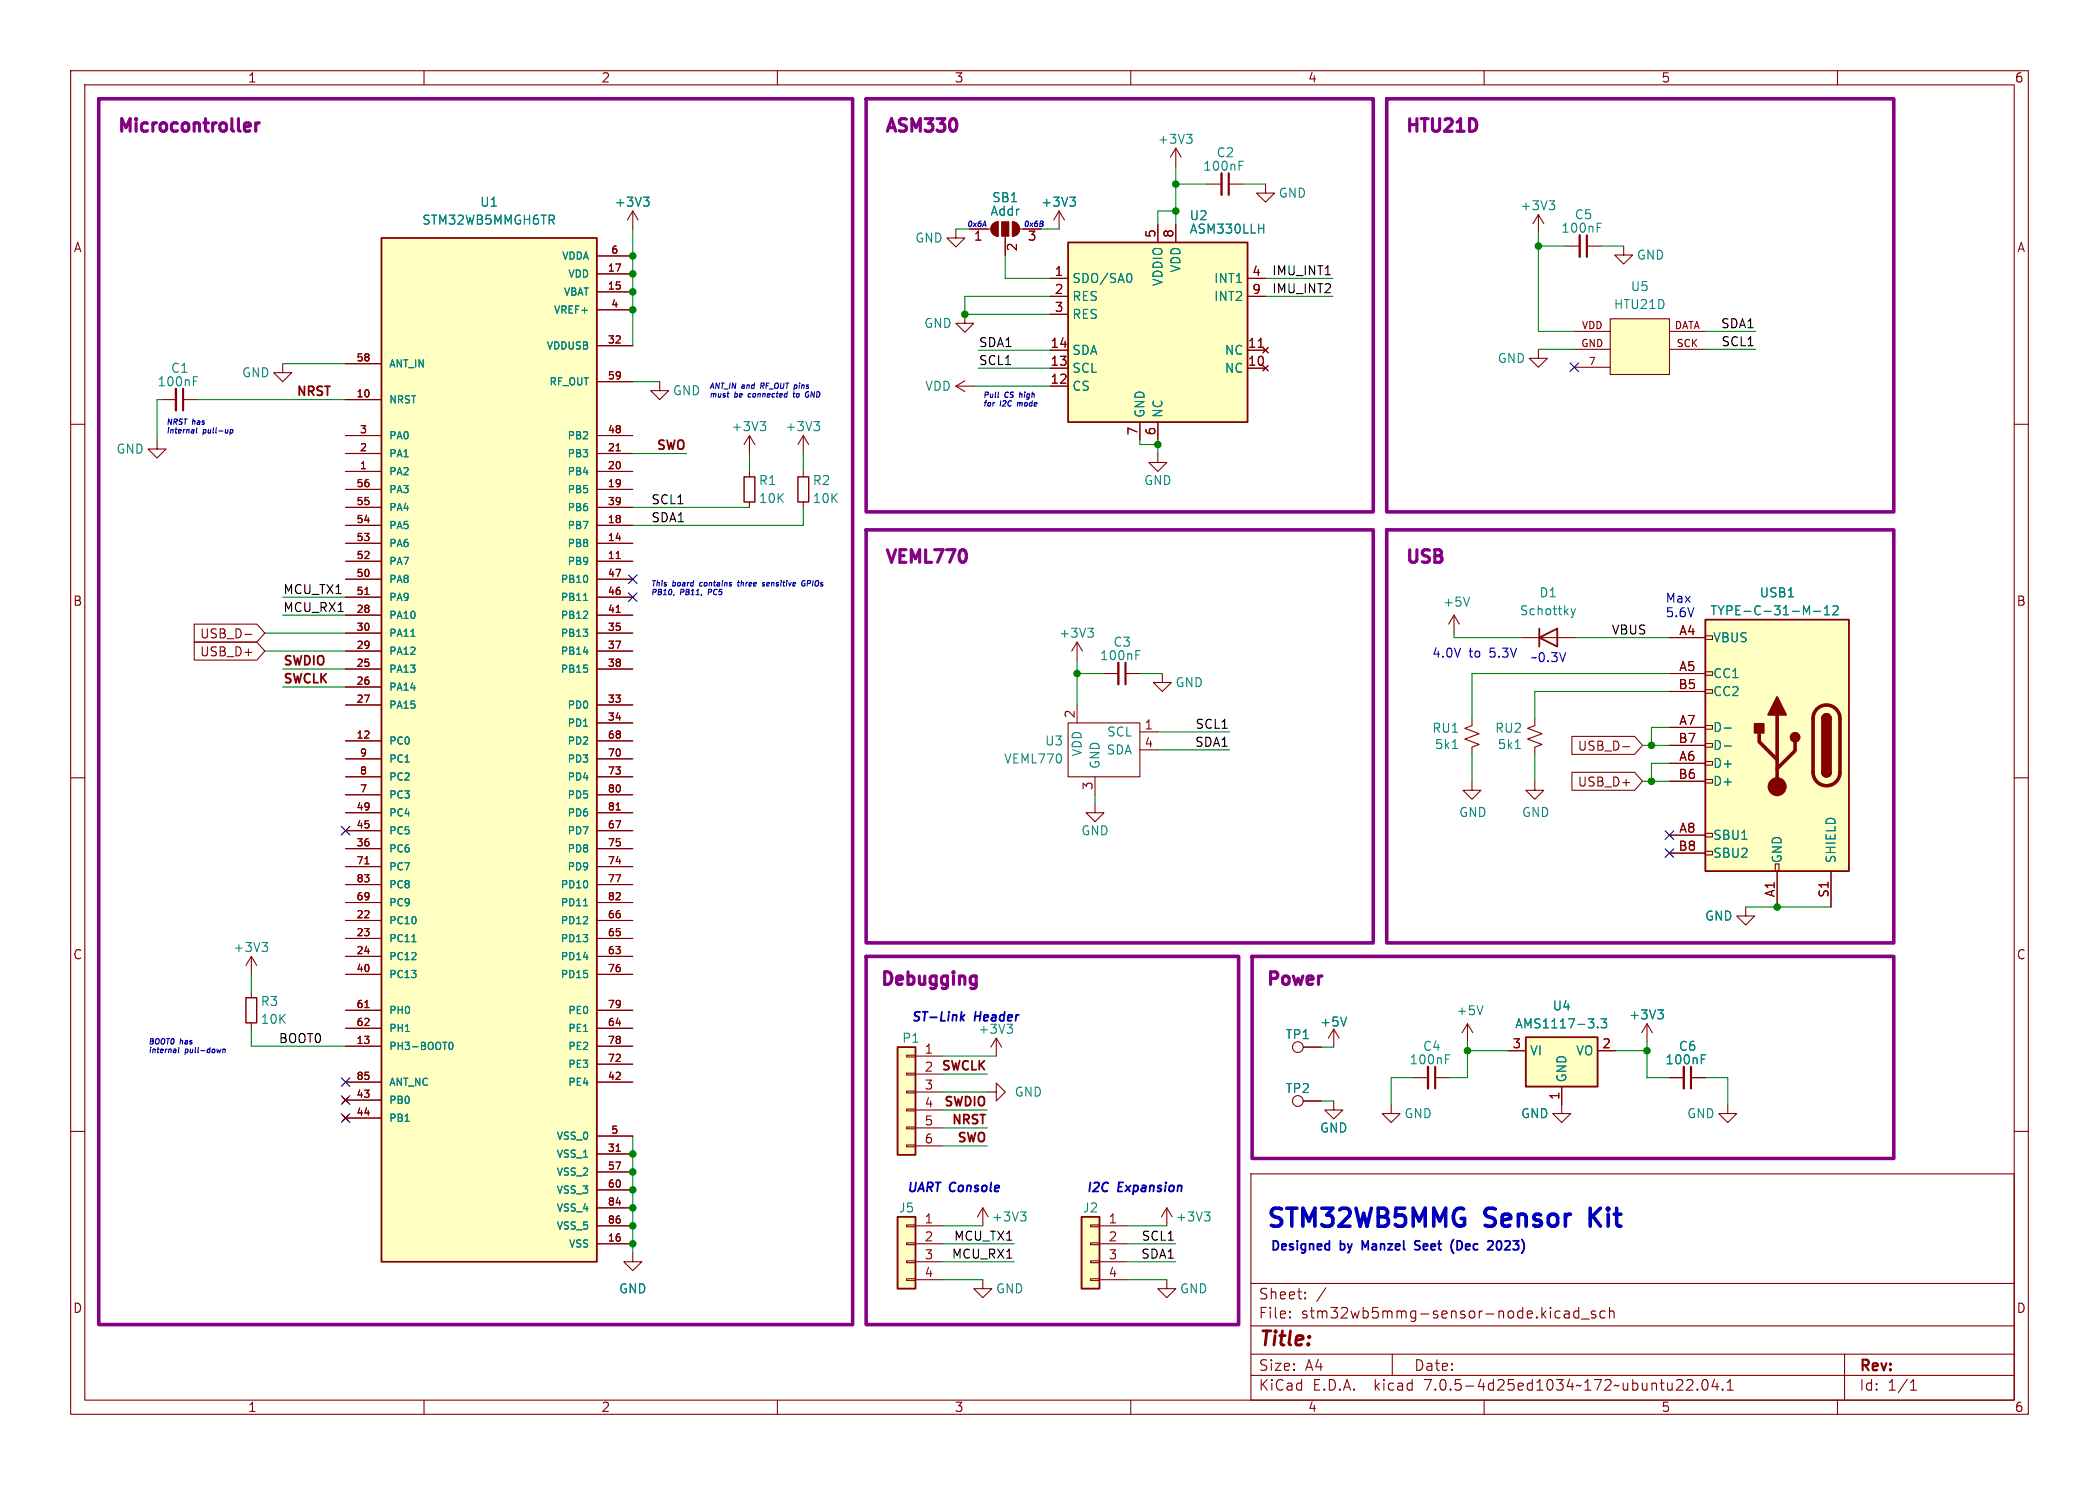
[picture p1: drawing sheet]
<svg xmlns="http://www.w3.org/2000/svg" width="297mm" height="210mm" viewBox="0 0 297 210" stroke-linecap="round" stroke-linejoin="round" font-family="sans-serif">
<g fill="none" stroke="#840000" stroke-width=".15">
<path d="M10 10h277v190h-277zM12 12h273v186h-273zM60 10v2M110 10v2M160 10v2M210 10v2M260 10v2M84.5 38.7h5M84.5 36.2h5M89.5 29.8l-.7 1.3M89.5 29.8v2.6M89.5 29.8l.8 1.3"/>
<path d="M135.3 32.4v1.3h-1.3l1.3 1.2 1.2-1.2h-1.2M137.2 32.4h3M140.5 31.6l.7-.2v2a1.02 1.02 0 0 1-.9-.6 1.02 1.02 0 0 1 .2-1.2zM142.2 33.4v2.8M143.3 31.4a1.02 1.02 0 0 1 1 1 1.02 1.02 0 0 1-1 1zM144.3 32.4h3M148.6 39.4h2.5M149.9 29.8l-.8 1.3M149.9 29.8v2.6M149.9 29.8l.7 1.3M163.8 31.8v2.5M166.4 21l-.8 1.2"/>
<path d="M166.4 21v2.5M166.4 31.8v2.5M166.4 21l.7 1.2M170.8 26h2M173.9 26h2M176.5 39.4h2.6M179.1 26v1.3h1.2l-1.2 1.3-1.3-1.3h1.3M217.7 30.4l-.8 1.2M217.7 30.4v2.5M217.7 30.4l.7 1.2M221.5 34.8h2M224.5 34.8h2.1"/>
<path d="M229.7 34.8v1.3h1.3l-1.3 1.2-1.2-1.2h1.2M10 60h2M22.9 56.5h2M25.9 56.5h2M40 51.4v1.3h1.3l-1.3 1.3-1.3-1.3h1.3M48.9 56.5h5.1M48.9 51.4h5.1M84.5 41.3h5M84.5 48.9h5M84.5 43.8h5M84.5 54h5M93.3 54v1.2h1.3l-1.3 1.3-1.2-1.3h1.2"/>
<path d="M135.3 54.6l1.2 .8M135.3 54.6h2.5M136.5 44.5v1.2h-1.2l1.2 1.3 1.3-1.3h-1.3M136.5 53.8l-1.2 .8M148.6 54.6h2.5M148.6 52.1h2.5M148.6 49.5h2.5M148.6 41.9h2.5M148.6 44.5h2.5M161.3 59.7v2.5M163.8 59.7v2.5M176.5 52.1h2.6"/>
<path d="M176.5 49.5h2.6M176.5 41.9h2.6M178 49.1h.8M178.7 51.7l.8 .8M178.7 49.1l.8 .8M179.5 51.7l-.8 .8M179.5 49.1l-.8 .8M217.7 49.4v1.3h1.2l-1.2 1.2-1.3-1.2h1.3M222.8 51.9h5M222.8 46.9h5M222.8 49.4h5M227.8 45.1h8.4v7.9h-8.4z"/>
<path d="M236.2 46.9h5.1M236.2 49.4h5.1M285 60h2M22.2 62.2v1.3h1.3l-1.3 1.3-1.2-1.3h1.2M48.9 66.7h5.1M48.9 79.4h5.1M48.9 76.8h5.1M48.9 74.3h5.1M48.9 69.2h5.1M48.9 64.1h5.1M48.9 61.6h5.1M48.9 71.8h5.1"/>
<path d="M84.5 66.7h5M84.5 79.4h5M84.5 76.8h5M84.5 74.3h5M84.5 69.2h5M84.5 64.1h5M84.5 61.6h5M84.5 71.8h5M87.2 79h.6M87.2 63.7h.6M106 61.6v2.5M106 66.7v.7"/>
<path d="M106 71v.8M106 61.6l-.7 1.3M106 61.6l.8 1.3M113.7 61.6v2.5M113.7 66.7v.7M113.7 71v.8M113.7 61.6l-.8 1.3M113.7 61.6l.7 1.3M163.8 64.1v1.3h1.3l-1.3 1.3-1.2-1.3h1.2M27.5 88.3h8.9l1.1 1.2-1.1 1.3h-8.9zM27.5 90.8h8.9l1.1 1.3-1.1 1.2h-8.9zM34.7 89.7h.9"/>
<path d="M48.9 94.6h5.1M48.9 97.2h5.1M48.9 99.7h5.1M48.9 87h5.1M48.9 92.1h5.1M48.9 89.5h5.1M48.9 84.5h5.1M48.9 81.9h5.1M51.6 84.1h.6M84.5 94.6h5M84.5 99.7h5M84.5 87h5"/>
<path d="M84.5 92.1h5M84.5 89.5h5M84.5 84.5h5M84.5 81.9h5M87.2 86.6h.6M152.4 90.8l-.8 1.3M152.4 90.8v2.5M152.4 99.7v2.5M152.4 90.8l.8 1.3M156.2 95.3h2M159.3 95.3h2M164.5 95.3v1.2h1.2l-1.2 1.3-1.3-1.3h1.3"/>
<path d="M205.7 87l-.7 1.3M205.7 87v2.5M205.7 87l.8 1.3M215.3 90.2h7.6M236.2 90.2h5.1M236.2 95.3h5.1M236.2 97.8h5.1M241.3 97.5h1v.5h-1zM241.3 95h1v.5h-1zM241.3 89.9h1v.5h-1zM10 110h2M48.9 104.8h5.1"/>
<path d="M48.9 117.5h5.1M48.9 114.9h5.1M48.9 112.4h5.1M48.9 107.3h5.1M48.9 109.9h5.1M84.5 104.8h5M84.5 102.2h5M84.5 117.5h5M84.5 114.9h5M84.5 112.4h5M84.5 107.3h5M84.5 109.9h5"/>
<path d="M87.2 114.5h.6M151.1 102.2h10.2v7.7h-10.2zM154.9 113.7v1.2h1.3l-1.3 1.3-1.2-1.3h1.2M154.9 109.9v2.5M161.3 103.5h2.5M161.3 106h2.5M208.3 101.6v1l-1 .4 2 .8-2 .7 2 .8-1 .4v1M208.3 110.5v1.3h1.2l-1.2 1.2-1.3-1.2h1.3M217.2 110.5v1.3h1.2l-1.2 1.2-1.3-1.2h1.3M217.2 101.6v1l-1 .4 2 .8-2 .7 2 .8-1 .4v1M222.4 104.1h8.9l1.1 1.3-1.1 1.3h-8.9zM222.4 109.2h8.9l1.1 1.3-1.1 1.3h-8.9z"/>
<path d="M229.6 105.6h1M236.2 108h5.1M236.2 102.9h5.1M236.2 118.1h5.1M236.2 110.5h5.1M236.2 105.4h5.1M241.3 117.9h1v.5h-1zM241.3 110.2h1v.5h-1zM241.3 107.7h1v.5h-1zM241.3 105.2h1v.5h-1zM241.3 102.6h1v.5h-1zM285 110h2"/>
<path d="M35.6 135.3v2.5M35.6 135.3l-.8 1.2M35.6 135.3l.7 1.2M48.9 130.2h5.1M48.9 132.7h5.1M48.9 135.3h5.1M48.9 120h5.1M48.9 137.8h5.1M48.9 127.6h5.1M48.9 122.6h5.1M48.9 125.1h5.1M51.6 122.2h.6"/>
<path d="M84.5 130.2h5M84.5 132.7h5M84.5 135.3h5M84.5 120h5M84.5 137.8h5M84.5 127.6h5M84.5 122.6h5M84.5 125.1h5M236.2 120.7h5.1M241.3 120.4h1v.5h-1zM247 128.3v1.2h1.3l-1.3 1.3-1.3-1.3h1.3M251.2 122.2h.5v1h-.5z"/>
<path d="M251.5 123.2v5.1M259.1 123.2v5.1M10 160h2M35.6 140.3v.8M35.6 144.7v.7M48.5 155.2l.8 .8M48.5 157.7l.8 .8M48.9 148h5.1M48.9 153h5.1M48.9 155.6h5.1M48.9 158.1h5.1M48.9 142.9h5.1"/>
<path d="M48.9 145.4h5.1M49.3 155.2l-.8 .8M49.3 157.7l-.8 .8M51.6 142.5h.6M84.5 148h5M84.5 153h5M84.5 142.9h5M84.5 145.4h5M84.5 150.5h5M128.3 159.4h1.2v.2h-1.2zM128.3 156.8h1.2v.3h-1.2zM128.3 154.3h1.2v.3h-1.2z"/>
<path d="M128.3 151.8h1.2v.2h-1.2zM128.3 149.2h1.2v.3h-1.2zM129.5 149.4h3.8M129.5 151.9h3.8M129.5 154.4h3.8M129.5 157h3.8M129.5 159.5h3.8M139.7 154.4h1.3v-1.2l1.2 1.2-1.2 1.3v-1.3M141 146.8l-.8 1.3M141 146.8v2.6M141 146.8l.7 1.3M184.4 155.7h2.5"/>
<path d="M184.4 148.1h2.5M188.7 155.7v1.3h-1.2l1.2 1.2 1.3-1.2h-1.3M188.7 145.5l-.7 1.3M188.7 145.5v2.6M188.7 145.5l.8 1.3M196.8 156.2v1.3h-1.2l1.2 1.3 1.3-1.3h-1.3M200 152.4h2.1M203.1 152.4h2M207.6 144.8l-.7 1.3M207.6 144.8v2.5M207.6 144.8l.8 1.3M213.4 148.6h2.5"/>
<path d="M221 153.7v3.8h1.2l-1.2 1.3-1.3-1.3h1.3M226.1 148.6h2.5M233 144.8l-.7 1.3M233 144.8v2.5M233 144.8l.8 1.3M236.2 152.4h2.1M239.3 152.4h2M244.5 156.2v1.3h1.2l-1.2 1.3-1.3-1.3h1.3M285 160h2M84.5 175.9h5M84.5 163.2h5M84.5 160.7h5"/>
<path d="M84.5 165.7h5M84.5 168.3h5M84.5 170.8h5M84.5 173.4h5M87.2 162.8h.6M89.5 177.2v1.2h1.3l-1.3 1.3-1.2-1.3h1.2M128.3 161.9h1.2v.3h-1.2zM128.3 178.3h1.2v.3h-1.2zM128.3 175.8h1.2v.2h-1.2zM128.3 173.2h1.2v.3h-1.2zM129.5 175.9h3.8M129.5 173.4h3.8"/>
<path d="M129.5 178.4h3.8M129.5 162.1h3.8M139.1 170.8l-.8 1.3M139.1 170.8v2.6M139.1 170.8l.7 1.3M154.3 178.3h1.3v.3h-1.3zM154.3 175.8h1.3v.2h-1.3zM154.3 173.2h1.3v.3h-1.3zM155.6 175.9h3.8M155.6 173.4h3.8M155.6 178.4h3.8M165.1 170.8l-.8 1.3"/>
<path d="M165.1 170.8v2.6M165.1 170.8l.8 1.3M177 166h108v32h-108zM60 198v2M110 198v2M128.3 180.8h1.2v.3h-1.2zM129.5 181h3.8M139.1 181v1.2h-1.3l1.3 1.3 1.2-1.3h-1.2M154.3 180.8h1.3v.3h-1.3zM155.6 181h3.8M160 198v2M165.1 181v1.2h-1.3l1.3 1.3 1.3-1.3h-1.3"/>
<path d="M177 194.5h108M177 191.5h108M177 187.5h108M177 181.5h108M182.5 186.3h.1l-.1 .1M182.5 186.3v.1M182.5 185.5v.1M182.5 185.5h.1l-.1 .1M184.7 183.6v.1M184.7 183.6h-.1l.1 .1M184.7 182.8v.1M184.7 182.8h-.1l.1 .1"/>
<path d="M187.6 182.1l-1.3 2M197 191.5v3M210 198v2M221.4 185.5l.1-.1 .5 .1v.9M222 185.8h-.5a.29 .29 0 0 0-.2 .3 .29 .29 0 0 0 .2 .3l.5-.1M223.4 185.5l-.4-.1-.3 .3v.4l.1 .2 .2 .1 .4-.1M223.4 184.9v1.5M223.7 186.5h1.2M225.7 185.5l-.3-.1-.2 .2v.2l.5 .2 .1 .1-.1 .2-.1 .1-.4-.1M227.1 185.5l-.4-.1-.3 .3v.4l.1 .2 .2 .1 .4-.1M227.7 185.5a.37 .37 0 0 1 .7 .1v.8M227.7 184.9v1.5"/>
<path d="M237.2 196.6h.9M238 195.2l.1 .2-.1 .3M238.7 195.2l.2-.1 .5 .1a.41 .41 0 0 1 .1 .5l-.9 .9h.9M240.2 196.5v.1M240.2 196.5h-.1l.1 .1M241 195.2a.36 .36 0 0 1 .3-.1 .36 .36 0 0 1 .3 .3 .77 .77 0 0 1-.4 1.2 .91 .91 0 0 1-.2-1.4zM242.6 195l-.4 1.1h1M243 195.6v1M243.7 196.5h.1l-.1 .1M243.7 196.5v.1M244.4 196.6h.8M244.4 195.5l.4-.4v1.5"/>
<path d="M260 198v2M261 191.5v6.5M270.3 196.6h.9M270.3 195.5l.4-.4v1.5"/>
<circle cx="183.6" cy="148.1" r=".76"/>
<circle cx="183.6" cy="155.7" r=".76"/>
</g>
<g fill="none" stroke="#008484" stroke-width=".15">
<path d="M167.9 19h.8l-.5 .5M168.4 19.5l.3 .2v.3l-.3 .3M91 27.9h.8l-.4 .5M91.6 28.4l.2 .2v.3l-.2 .3M151.4 27.9h.8l-.5 .5M151.9 28.4l.3 .2v.3l-.3 .3M159.8 38.7a.79 .79 0 0 1 0 1.2M175.3 22.8h.6M178.1 32.3h.7M178.8 31.7v1.3M219.2 28.4h.8l-.4 .5M219.7 28.9l.3 .2v.3l-.3 .3"/>
<path d="M226 31.6h.6M27.4 53.3h.6M107.6 59.6h.7l-.4 .5M115.2 59.6h.8l-.5 .5M108.1 60.1l.2 .3v.3l-.2 .2M115.7 60.1l.3 .3v.3l-.3 .2M58.1 90h.6M82.6 84.9h.5M153.9 88.8h.8l-.4 .5M154.5 89.3l.2 .3v.3l-.2 .2M160.7 92h.6M207.9 84.5l-.4 1.2"/>
<path d="M222.3 86.1l.3 .8M222.6 86.9l-.1 .3-.2 .2M222.9 86.1l-.3 .8M256.6 86.5h1M258.2 86.9h.7M258.2 86l.3-.3v1.2M259.4 85.8l.1-.1h.3l.2 .1 .1 .2-.1 .2-.7 .7h.8M205.5 105.9h.7M214.4 105.9h.7M244 103h1M244 105.5h1M37.1 133.3h.8l-.5 .5"/>
<path d="M37.6 133.8l.3 .2v.3l-.3 .3M58.3 133.2h.6M82.6 128.1h.5M57.3 158.6h.6M63.6 147.5l.2-.1a.54 .54 0 0 1 .3 .5 .54 .54 0 0 1-.3 .5l-.2-.1-.1-.3zM143 145.3l.3 .3v.3l-.3 .2M143.3 144.9l-.5 .4M190.5 143.8l-.4 1.3M204.5 149.2h.6M209.8 142.2l-.4 1.3M226.1 145.2v.2M226.5 144.1h.8l-.4 .5 .4 .1v.5l-.2 .2h-.4l-.2-.2"/>
<path d="M234.6 142.8h.7l-.4 .5M235.1 143.3l.2 .2v.3l-.2 .3M240.7 149.2h.6M144.4 171.4h.8l-.5 .5M144.9 171.9l.3 .2v.3l-.3 .3M170.4 171.4h.8l-.4 .5M171 171.9l.2 .2v.3l-.2 .3"/>
</g>
<g fill="#ffffc2" stroke="#ffffc2" stroke-width=".14">
<path d="M215.9 146.7h10.2v7h-10.2z"/>
<path d="M241.3 87.6h20.3v35.6h-20.3z"/>
<path d="M54 33.7h30.5v144.7h-30.5z"/>
<path d="M227.8 45.1h8.4v7.9h-8.4z"/>
<path d="M153 172.1h2.6v10.1h-2.6z"/>
<path d="M151.1 34.3h25.4v25.4h-25.4z"/>
<path d="M127 148.1h2.5v15.2h-2.5z"/>
<path d="M127 172.1h2.5v10.1h-2.5z"/>
</g>
<path d="M54 33.7h30.5v144.7h-30.5zM151.1 34.3h25.4v25.4h-25.4zM217.8 90.2l2.5-1.3v2.5zM217.8 88.9v2.5M241.3 87.6h20.3v35.6h-20.3zM257.8 109.2a.64 .64 0 0 0 .6 .7 .64 .64 0 0 0 .7-.7M257.8 101.6a.64 .64 0 0 1 .6-.6 .64 .64 0 0 1 .7 .6M127 148.1h2.5v15.2h-2.5zM215.9 146.7h10.2v7h-10.2zM127 172.1h2.5v10.1h-2.5zM153 172.1h2.6v10.1h-2.6z" fill="none" stroke="#840000" stroke-width=".25"/>
<path d="M172.8 24.5v3.1M223.5 33.3v3M24.9 55v3M158.2 93.7v3.1M202.1 150.9v3M238.3 150.9v3" fill="none" stroke="#840000" stroke-width=".33"/>
<path d="M173.9 24.5v3.1M224.5 33.3v3M25.9 55v3M159.3 93.7v3.1M203.1 150.9v3M239.3 150.9v3" fill="none" stroke="#840000" stroke-width=".3"/>
<path d="M248.9 103.6v1.3l2.6 2.5M251.5 101.1v10.2M254 104.9v1.3l-2.5 2.5M257.1 100.3a1.9 1.9 0 0 1 2.1-.5 1.9 1.9 0 0 1 1.1 1.8v7.6a1.91 1.91 0 0 1-1.9 1.9 1.91 1.91 0 0 1-1.9-1.9v-7.6a1.9 1.9 0 0 1 .6-1.3z" fill="none" stroke="#840000" stroke-width=".51"/>
<g fill="#840000" stroke="#840000" stroke-width=".25">
<path d="M257.8 109.2h1.3a.64 .64 0 0 1-.7 .7 .64 .64 0 0 1-.6-.7z"/>
<path d="M257.8 101.6h1.3v7.6h-1.3z"/>
<path d="M258 101.2a.64 .64 0 0 1 .7-.2 .64 .64 0 0 1 .4 .6h-1.3z"/>
<path d="M251.5 98.6l1.2 2.5h-2.5z"/>
<path d="M248.3 102.4h1.3v1.2h-1.3z"/>
<circle cx="254" cy="104.3" r=".63"/>
</g>
<g fill="#840000" stroke="#840000" stroke-width=".15">
<path d="M140.5 31.6l.7-.2v2a1.02 1.02 0 0 1-.9-.6 1.02 1.02 0 0 1 .2-1.2z"/>
<path d="M141.7 31.4h1v2h-1z"/>
<path d="M143.3 31.4a1.02 1.02 0 0 1 1 1 1.02 1.02 0 0 1-1 1z"/>
<circle cx="251.5" cy="111.3" r="1.27"/>
</g>
<path d="M105.3 67.4h1.5v3.6h-1.5zM112.9 67.4h1.5v3.6h-1.5zM34.8 141.1h1.5v3.6h-1.5z" fill="none" stroke="#840000" stroke-width=".2"/>
<g fill="none" stroke="#0000c2" stroke-width=".15">
<path d="M102.9 55.7h.3M103 56.2h.1M112.2 55.7h.3M112.3 55.4v.7l.1 .1M114 55.6a.32 .32 0 0 0 0 .4 .32 .32 0 0 0 .4 .1M114.3 55.8h.1M141.2 56.2h.1M27.4 60.8v.4M27.4 60.9v.1M27.9 60.5l-.1 .6 .1 .1M32.6 60.8l.2-.1 .2 .2-.2 .3h-.2M32.6 60.7l-.1 .8"/>
<path d="M95.4 84.1l-.1 .1M104.4 82.4h.2M104.5 82.1l-.1 .7 .2 .1M108.2 82.4h-.2l-.1 .1 .3 .2-.1 .1h-.2M113.9 82.2a.38 .38 0 0 0-.4 .2 .38 .38 0 0 0 .2 .5l.2-.1v-.2h-.1M24.9 148.4v.5M24.9 148.5l-.1 .1M25.3 148.1l-.1 .7 .1 .1M31.3 148.4l-.2 .5M31.6 148.4h.2v.5M31.6 148.4l-.1 .5"/>
</g>
<path d="M136.1 143.9l.3 .5M136.5 143.5l-.6 .5M200.2 176.7h.5M200.4 175.5l-.2 .2 .1 .3 .1 .1M205.7 175.3a1.46 1.46 0 0 0 0 1.9M210.7 175.5h.4l.2 .3-.1 .2-.7 .7h.8" fill="none" stroke="#0000c2" stroke-width=".25"/>
<path d="M35.3 17.5l.1 .3-.8 .2M36.2 17.4v1.2M36.7 17.4a.45 .45 0 0 0-.5 .3M138 138l.1 .1M138.1 138v1.5l-.1 .1M138.1 139.1l-.1 .1" fill="none" stroke="#840084" stroke-width=".44"/>
<path d="M14 14h106.6v173.3h-106.6zM122.6 14h71.7v58.4h-71.7zM196.2 14h71.8v58.4h-71.8zM122.6 74.9h71.7v58.5h-71.7zM196.2 74.9h71.8v58.5h-71.8zM122.6 135.3h52.7v52h-52.7zM177.2 135.3h90.8v28.5h-90.8z" fill="none" stroke="#840084" stroke-width=".51"/>
<g fill="none" stroke="#008400" stroke-width=".15">
<path d="M89.5 32.4v16.5M135.3 32.4h1.9M142.2 36.2v3.2h6.4M147.3 32.4h2.6M166.4 26h4.4M166.4 23.5v8.3M166.4 29.8h-2.6v2M175.9 26h3.2M179.1 39.4h9.5M217.7 32.9v14h5.1M217.7 34.8h3.8M226.6 34.8h3.1"/>
<path d="M22.9 56.5h-.7v5.7M27.9 56.5h21M40 51.4h8.9M89.5 54h3.8M137.8 54.6h10.8M138.4 49.5h10.2M138.4 52.1h10.2M148.6 41.9h-12.1v2.6h12.1M179.1 41.9h9.5M217.7 49.4h5.1M241.3 49.4h7.1M241.3 46.9h7.1"/>
<path d="M89.5 71.8h16.5M89.5 64.1h7.7M106 64.1v2.6M113.7 71.8v2.5h-24.2M113.7 64.1v2.6M161.3 62.2v.7h2.5M163.8 62.2v1.9M37.5 92.1h11.4M37.5 89.5h11.4M40 84.5h8.9M40 94.6h8.9M40 97.2h8.9"/>
<path d="M40 87h8.9M152.4 95.3h3.8M152.4 93.3v6.4M161.3 95.3h3.2M205.7 89.5v.7h9.6M222.9 90.2h13.3M236.2 95.3h-27.9v6.3M236.2 97.8h-19v3.8M154.9 112.4v1.3M163.8 103.5h10.2M163.8 106h10.2M208.3 106.7v3.8"/>
<path d="M217.2 106.7v3.8M232.4 105.4h3.8M232.4 110.5h3.8M236.2 108h-2.5v2.5M236.2 102.9h-2.5v2.5M35.6 137.8v2.5M247 128.3h12.1M35.6 145.4v2.6h13.3M133.3 157h6.4M133.3 159.5h6.4M133.3 151.9h6.4M133.3 154.4h6.4"/>
<path d="M133.3 149.4h7.7M186.9 148.1h1.8M186.9 155.7h1.8M200 152.4h-3.2v3.8M207.6 147.3v5.1h-2.5M207.6 148.6h5.8M228.6 148.6h4.4M233 147.3v5.1h3.2M241.3 152.4h3.2v3.8M89.5 160.7v16.5M133.3 178.4h10.2M133.3 175.9h10.2"/>
<path d="M133.3 162.1h6.4M133.3 173.4h5.8M159.4 178.4h7M159.4 175.9h7M159.4 173.4h5.7M133.3 181h5.8M159.4 181h5.7"/>
</g>
<g fill="none" stroke="#000084" stroke-width=".15">
<path d="M222.1 51.3l1.3 1.3M223.4 51.3l-1.3 1.3M88.9 83.8l1.2 1.3M88.9 81.3l1.2 1.2M90.1 83.8l-1.2 1.3M90.1 81.3l-1.2 1.2M48.3 116.9l1.2 1.2M49.5 116.9l-1.2 1.2M235.6 117.5l1.2 1.2M236.8 117.5l-1.2 1.2M235.6 120l1.2 1.3M236.8 120l-1.2 1.3"/>
<path d="M48.3 152.4l1.2 1.2M48.3 157.5l1.2 1.2M48.3 155l1.2 1.2M49.5 152.4l-1.2 1.2M49.5 157.5l-1.2 1.2M49.5 155l-1.2 1.2"/>
</g>
<g fill="#008400" stroke="#008400" stroke-width=".15">
<circle cx="136.5" cy="44.5" r=".46"/>
<circle cx="233.7" cy="105.4" r=".46"/>
<circle cx="233.7" cy="110.5" r=".46"/>
<circle cx="217.7" cy="34.8" r=".46"/>
<circle cx="166.4" cy="26" r=".46"/>
<circle cx="166.4" cy="29.8" r=".46"/>
<circle cx="251.5" cy="128.3" r=".46"/>
<circle cx="233" cy="148.6" r=".46"/>
<circle cx="207.6" cy="148.6" r=".46"/>
<circle cx="163.8" cy="62.9" r=".46"/>
<circle cx="152.4" cy="95.3" r=".46"/>
<circle cx="89.5" cy="170.8" r=".46"/>
<circle cx="89.5" cy="173.4" r=".46"/>
<circle cx="89.5" cy="168.3" r=".46"/>
<circle cx="89.5" cy="165.7" r=".46"/>
<circle cx="89.5" cy="163.2" r=".46"/>
<circle cx="89.5" cy="175.9" r=".46"/>
<circle cx="89.5" cy="36.2" r=".46"/>
<circle cx="89.5" cy="38.7" r=".46"/>
<circle cx="89.5" cy="43.8" r=".46"/>
<circle cx="89.5" cy="41.3" r=".46"/>
</g>
<g font-size="3.5" fill="#0000c2">
<text x="179.1" y="173.7">STM32WB5MMG</text>
<text x="210.1" y="173.7">Sensor</text>
<text x="225.6" y="173.7">Kit</text>
</g>
<text font-size="2.8" fill="#840000" x="178" y="190.8">Title:</text>
<g font-size="2.5" fill="#840084">
<text x="16.5" y="18.8">Microcontroller</text>
<text x="125.1" y="18.8">ASM330</text>
<text x="198.8" y="18.8">HTU21D</text>
<text x="125.1" y="79.8">VEML770</text>
<text x="198.8" y="79.8">USB</text>
<text x="124.5" y="139.5">Debugging</text>
<text x="179.1" y="139.5">Power</text>
</g>
<g font-size="2.1" fill="#840000">
<text x="178" y="183.9">Sheet:</text>
<text x="178" y="186.6">File:</text>
<text x="184" y="186.6">stm32wb5mmg-sensor-node.kicad_sch</text>
<text x="178" y="196.8">KiCad</text>
<text x="178" y="194">Size:</text>
<text x="184.6" y="194">A4</text>
<text x="185.7" y="196.8">E.D.A.</text>
<text x="194.4" y="196.8">kicad</text>
<text x="200" y="194">Date:</text>
<text x="201.5" y="196.8">7.0.5-4d25ed1034~172~ubuntu22.04.1</text>
<text x="263" y="194.2">Rev:</text>
<text x="263" y="196.8">Id:</text>
<text x="267" y="196.8">1/1</text>
</g>
<g font-size="1.8" fill="#840000">
<text x="35" y="11.8">1</text>
<text x="85" y="11.8">2</text>
<text x="135" y="11.8">3</text>
<text x="185" y="11.8">4</text>
<text x="235" y="11.8">5</text>
<text x="285" y="11.8">6</text>
<text x="10.4" y="35.8">A</text>
<text x="137.8" y="34.3">1</text>
<text x="144.1" y="35.6" transform="rotate(-90 144.1 35.6)">2</text>
<text x="145.4" y="34.3">3</text>
<text x="163.6" y="33.7" transform="rotate(-90 163.6 33.7)">5</text>
<text x="166.1" y="33.7" transform="rotate(-90 166.1 33.7)">8</text>
<text x="285.4" y="35.8">A</text>
<text x="149.2" y="39.1">1</text>
<text x="149.2" y="41.7">2</text>
<text x="177.1" y="39.1">4</text>
<text x="177.1" y="41.7">9</text>
<text x="149.2" y="44.2">3</text>
<text x="148.6" y="51.8">13</text>
<text x="148.6" y="49.3">14</text>
<text x="176.5" y="51.8">10</text>
<text x="176.5" y="49.3">11</text>
<text x="41.8" y="56.1">NRST</text>
<text x="148.6" y="54.4">12</text>
<text x="92.8" y="63.7">SWO</text>
<text x="161" y="61.6" transform="rotate(-90 161 61.6)">7</text>
<text x="163.6" y="61.6" transform="rotate(-90 163.6 61.6)">6</text>
<text x="10.3" y="85.8">B</text>
<text x="237.5" y="89.9">A4</text>
<text x="285.3" y="85.8">B</text>
<text x="28.3" y="90.5">USB_D-</text>
<text x="28.3" y="93">USB_D+</text>
<text x="40" y="94.2">SWDIO</text>
<text x="237.5" y="95">A5</text>
<text x="40" y="96.7">SWCLK</text>
<text x="152.1" y="101.6" transform="rotate(-90 152.1 101.6)">2</text>
<text x="237.5" y="97.5">B5</text>
<text x="161.9" y="103.3">1</text>
<text x="161.9" y="105.8">4</text>
<text x="223.2" y="106.3">USB_D-</text>
<text x="237.5" y="105.2">B7</text>
<text x="237.5" y="107.7">A6</text>
<text x="237.5" y="102.6">A7</text>
<text x="154.7" y="111.8" transform="rotate(-90 154.7 111.8)">3</text>
<text x="223.2" y="111.4">USB_D+</text>
<text x="237.5" y="110.2">B6</text>
<text x="237.5" y="117.9">A8</text>
<text x="237.5" y="120.4">B8</text>
<text x="251.2" y="126.9" transform="rotate(-90 251.2 126.9)">A1</text>
<text x="258.8" y="127" transform="rotate(-90 258.8 127)">S1</text>
<text x="10.3" y="135.8">C</text>
<text x="285.3" y="135.8">C</text>
<text x="130.8" y="149.1">1</text>
<text x="214" y="148.3">3</text>
<text x="226.7" y="148.3">2</text>
<text x="130.8" y="151.6">2</text>
<text x="130.8" y="154.2">3</text>
<text x="133.1" y="151.4">SWCLK</text>
<text x="220.7" y="155.6" transform="rotate(-90 220.7 155.6)">1</text>
<text x="130.8" y="156.7">4</text>
<text x="130.8" y="159.3">5</text>
<text x="130.8" y="161.8">6</text>
<text x="133.5" y="156.5">SWDIO</text>
<text x="134.5" y="159.1">NRST</text>
<text x="135.3" y="161.6">SWO</text>
<text x="130.8" y="173.1">1</text>
<text x="156.8" y="173.1">1</text>
<text x="130.8" y="175.6">2</text>
<text x="130.8" y="178.2">3</text>
<text x="156.8" y="175.6">2</text>
<text x="156.8" y="178.2">3</text>
<text x="10.3" y="185.8">D</text>
<text x="130.8" y="180.7">4</text>
<text x="156.8" y="180.7">4</text>
<text x="285.3" y="185.8">D</text>
<text x="35" y="199.8">1</text>
<text x="85" y="199.8">2</text>
<text x="135" y="199.8">3</text>
<text x="185" y="199.8">4</text>
<text x="235" y="199.8">5</text>
<text x="285" y="199.8">6</text>
</g>
<g font-size="1.8" fill="#008484">
<text x="163.8" y="20.5">+3V3</text>
<text x="172.1" y="22.4">C2</text>
<text x="67.9" y="29.4">U1</text>
<text x="86.9" y="29.4">+3V3</text>
<text x="140.3" y="28.8">SB1</text>
<text x="147.3" y="29.4">+3V3</text>
<text x="170.2" y="24.3">100nF</text>
<text x="180.9" y="28.1">GND</text>
<text x="215.1" y="29.9">+3V3</text>
<text x="59.7" y="31.9">STM32WB5MMGH6TR</text>
<text x="129.4" y="34.5">GND</text>
<text x="140.1" y="30.7">Addr</text>
<text x="168.3" y="31.3">U2</text>
<text x="168.3" y="33.2">ASM330LLH</text>
<text x="220.9" y="33.1">100nF</text>
<text x="222.8" y="31.2">C5</text>
<text x="151.6" y="40.2">SDO/SA0</text>
<text x="164.7" y="40.5" transform="rotate(-90 164.7 40.5)">VDDIO</text>
<text x="167.2" y="38.6" transform="rotate(-90 167.2 38.6)">VDD</text>
<text x="171.8" y="40.2">INT1</text>
<text x="230.7" y="41.3">U5</text>
<text x="231.6" y="36.9">GND</text>
<text x="130.7" y="46.5">GND</text>
<text x="151.6" y="42.7">RES</text>
<text x="151.6" y="45.3">RES</text>
<text x="171.8" y="42.7">INT2</text>
<text x="228.3" y="43.9">HTU21D</text>
<text x="24.1" y="52.9">C1</text>
<text x="34.2" y="53.5">GND</text>
<text x="151.6" y="52.9">SCL</text>
<text x="151.6" y="50.4">SDA</text>
<text x="173.3" y="52.9">NC</text>
<text x="173.3" y="50.4">NC</text>
<text x="211.9" y="51.5">GND</text>
<text x="22.2" y="54.8">100nF</text>
<text x="95.2" y="56.1">GND</text>
<text x="130.9" y="55.4">VDD</text>
<text x="151.6" y="55.4">CS</text>
<text x="162.1" y="59.2" transform="rotate(-90 162.1 59.2)">GND</text>
<text x="164.7" y="59.2" transform="rotate(-90 164.7 59.2)">NC</text>
<text x="16.4" y="64.3">GND</text>
<text x="103.4" y="61.2">+3V3</text>
<text x="111.1" y="61.2">+3V3</text>
<text x="107.3" y="68.8">R1</text>
<text x="107.3" y="71.3">10K</text>
<text x="114.9" y="68.8">R2</text>
<text x="114.9" y="71.3">10K</text>
<text x="161.8" y="68.8">GND</text>
<text x="204.1" y="86">+5V</text>
<text x="215" y="87.2">Schottky</text>
<text x="217.8" y="84.6">D1</text>
<text x="241.9" y="87.2">TYPE-C-31-M-12</text>
<text x="248.9" y="84.6">USB1</text>
<text x="149.8" y="90.4">+3V3</text>
<text x="155.6" y="93.5">100nF</text>
<text x="157.5" y="91.6">C3</text>
<text x="242.3" y="91">VBUS</text>
<text x="166.3" y="97.3">GND</text>
<text x="242.3" y="96.1">CC1</text>
<text x="242.3" y="98.6">CC2</text>
<text x="147.8" y="105.6">U3</text>
<text x="153.2" y="107" transform="rotate(-90 153.2 107)">VDD</text>
<text x="156.6" y="106.9">SDA</text>
<text x="156.6" y="104.3">SCL</text>
<text x="202.6" y="103.8">RU1</text>
<text x="203" y="106.1">5k1</text>
<text x="211.5" y="103.8">RU2</text>
<text x="211.9" y="106.1">5k1</text>
<text x="242.3" y="103.7">D-</text>
<text x="242.3" y="106.2">D-</text>
<text x="142" y="108.1">VEML770</text>
<text x="155.8" y="108.8" transform="rotate(-90 155.8 108.8)">GND</text>
<text x="242.3" y="108.8">D+</text>
<text x="242.3" y="111.3">D+</text>
<text x="152.9" y="118.3">GND</text>
<text x="206.4" y="115.7">GND</text>
<text x="215.3" y="115.7">GND</text>
<text x="242.3" y="118.9">SBU1</text>
<text x="242.3" y="121.5">SBU2</text>
<text x="252.3" y="122.2" transform="rotate(-90 252.3 122.2)">GND</text>
<text x="259.9" y="122.2" transform="rotate(-90 259.9 122.2)">SHIELD</text>
<text x="241.2" y="130.4">GND</text>
<text x="33" y="134.8">+3V3</text>
<text x="36.8" y="142.4">R3</text>
<text x="206" y="143.8">+5V</text>
<text x="219.6" y="143.1">U4</text>
<text x="36.8" y="145">10K</text>
<text x="127.6" y="147.6">P1</text>
<text x="138.4" y="146.4">+3V3</text>
<text x="181.9" y="147.1">TP1</text>
<text x="186.7" y="145.4">+5V</text>
<text x="201.3" y="148.8">C4</text>
<text x="214.3" y="145.6">AMS1117-3.3</text>
<text x="216.4" y="149.4">VI</text>
<text x="223" y="149.4">VO</text>
<text x="230.4" y="144.3">+3V3</text>
<text x="237.5" y="148.8">C6</text>
<text x="143.5" y="155.3">GND</text>
<text x="181.9" y="154.7">TP2</text>
<text x="199.4" y="150.7">100nF</text>
<text x="221.8" y="153.2" transform="rotate(-90 221.8 153.2)">GND</text>
<text x="235.6" y="150.7">100nF</text>
<text x="186.7" y="160.3">GND</text>
<text x="198.7" y="158.3">GND</text>
<text x="215.2" y="158.3">GND</text>
<text x="238.7" y="158.3">GND</text>
<text x="127.1" y="171.6">J5</text>
<text x="140.3" y="172.9">+3V3</text>
<text x="153.2" y="171.6">J2</text>
<text x="166.3" y="172.9">+3V3</text>
<text x="87.5" y="183.1">GND</text>
<text x="140.9" y="183.1">GND</text>
<text x="166.9" y="183.1">GND</text>
</g>
<g font-size="1.8">
<text x="180" y="41.6">IMU_INT2</text>
<text x="180" y="39">IMU_INT1</text>
<text x="243.5" y="46.5">SDA1</text>
<text x="138.4" y="49.2">SDA1</text>
<text x="138.4" y="51.7">SCL1</text>
<text x="243.6" y="49.1">SCL1</text>
<text x="92.1" y="71.4">SCL1</text>
<text x="92.1" y="73.9">SDA1</text>
<text x="40" y="84.1">MCU_TX1</text>
<text x="40" y="86.6">MCU_RX1</text>
<text x="228" y="89.8">VBUS</text>
<text x="169.1" y="105.7">SDA1</text>
<text x="169.1" y="103.2">SCL1</text>
<text x="39.4" y="147.6">BOOT0</text>
<text x="134.7" y="178.1">MCU_RX1</text>
<text x="135" y="175.5">MCU_TX1</text>
<text x="161.5" y="178.1">SDA1</text>
<text x="161.5" y="175.5">SCL1</text>
</g>
<g font-size="1.8" fill="#0000c2">
<text x="235.6" y="85.3">Max</text>
<text x="235.6" y="87.4">5.6V</text>
<text x="202.6" y="93.1">4.0V</text>
<text x="207.8" y="93.1">to</text>
<text x="210.7" y="93.1">5.3V</text>
<text x="216.5" y="93.7">~0.3V</text>
<text x="128.9" y="144.5">ST-Link</text>
<text x="137.8" y="144.5">Header</text>
<text x="128.3" y="168.7">UART Console</text>
<text x="153.7" y="168.7">I2C</text>
<text x="158.1" y="168.7">Expansion</text>
<text x="179.7" y="176.9">Designed</text>
<text x="189.6" y="176.9">by</text>
<text x="193" y="176.9">Manzel</text>
<text x="200.9" y="176.9">Seet</text>
<text x="206.4" y="176.9">(Dec</text>
<text x="212" y="176.9">2023)</text>
</g>
<g font-size="1.4" fill="#840000">
<text x="86.4" y="35.9">6</text>
<text x="85.9" y="41">15</text>
<text x="85.9" y="38.5">17</text>
<text x="86.4" y="43.6">4</text>
<text x="223.8" y="46.6">VDD</text>
<text x="236.9" y="46.6">DATA</text>
<text x="50.4" y="51.2">58</text>
<text x="85.9" y="48.6">32</text>
<text x="85.9" y="53.7">59</text>
<text x="223.7" y="49.1">GND</text>
<text x="224.7" y="51.7">7</text>
<text x="237.2" y="49.1">SCK</text>
<text x="50.4" y="56.3">10</text>
<text x="50.9" y="63.9">2</text>
<text x="50.9" y="61.3">3</text>
<text x="85.9" y="63.9">21</text>
<text x="85.9" y="61.3">48</text>
<text x="50.4" y="71.5">55</text>
<text x="50.4" y="69">56</text>
<text x="50.9" y="66.4">1</text>
<text x="85.9" y="69">19</text>
<text x="85.9" y="66.4">20</text>
<text x="85.9" y="71.5">39</text>
<text x="50.4" y="76.6">53</text>
<text x="50.4" y="74">54</text>
<text x="85.9" y="76.6">14</text>
<text x="85.9" y="74">18</text>
<text x="50.4" y="81.7">50</text>
<text x="50.4" y="79.1">52</text>
<text x="85.9" y="79.1">11</text>
<text x="85.9" y="81.7">47</text>
<text x="50.4" y="86.7">28</text>
<text x="50.4" y="89.3">30</text>
<text x="50.4" y="84.2">51</text>
<text x="85.9" y="89.3">35</text>
<text x="85.9" y="86.7">41</text>
<text x="85.9" y="84.2">46</text>
<text x="50.4" y="94.4">25</text>
<text x="50.4" y="91.8">29</text>
<text x="85.9" y="91.8">37</text>
<text x="85.9" y="94.4">38</text>
<text x="50.4" y="96.9">26</text>
<text x="50.4" y="99.4">27</text>
<text x="85.9" y="99.4">33</text>
<text x="85.9" y="102">34</text>
<text x="50.4" y="104.5">12</text>
<text x="50.9" y="107.1">9</text>
<text x="85.9" y="104.5">68</text>
<text x="85.9" y="107.1">70</text>
<text x="50.9" y="112.1">7</text>
<text x="50.9" y="109.6">8</text>
<text x="85.9" y="109.6">73</text>
<text x="85.9" y="112.1">80</text>
<text x="50.4" y="119.8">36</text>
<text x="50.4" y="117.2">45</text>
<text x="50.4" y="114.7">49</text>
<text x="85.9" y="117.2">67</text>
<text x="85.9" y="119.8">75</text>
<text x="85.9" y="114.7">81</text>
<text x="50.4" y="122.3">71</text>
<text x="50.4" y="124.8">83</text>
<text x="85.9" y="122.3">74</text>
<text x="85.9" y="124.8">77</text>
<text x="50.4" y="129.9">22</text>
<text x="50.4" y="127.4">69</text>
<text x="85.9" y="129.9">66</text>
<text x="85.9" y="127.4">82</text>
<text x="50.4" y="132.5">23</text>
<text x="50.4" y="135">24</text>
<text x="50.4" y="137.5">40</text>
<text x="85.9" y="135">63</text>
<text x="85.9" y="132.5">65</text>
<text x="85.9" y="137.5">76</text>
<text x="50.4" y="142.6">61</text>
<text x="85.9" y="142.6">79</text>
<text x="50.4" y="147.7">13</text>
<text x="50.4" y="145.2">62</text>
<text x="85.9" y="145.2">64</text>
<text x="85.9" y="147.7">78</text>
<text x="50.4" y="155.3">43</text>
<text x="50.4" y="152.8">85</text>
<text x="85.9" y="152.8">42</text>
<text x="85.9" y="150.2">72</text>
<text x="50.4" y="157.9">44</text>
<text x="86.4" y="160.4">5</text>
<text x="85.9" y="162.9">31</text>
<text x="85.9" y="165.5">57</text>
<text x="85.9" y="168">60</text>
<text x="85.9" y="170.6">84</text>
<text x="85.9" y="173.1">86</text>
<text x="85.9" y="175.6">16</text>
</g>
<g font-size="1.4" fill="#008484">
<text x="79.5" y="36.9">VDDA</text>
<text x="79.7" y="42">VBAT</text>
<text x="80.4" y="39.4">VDD</text>
<text x="78.3" y="44.5">VREF+</text>
<text x="55" y="52.1">ANT_IN</text>
<text x="77.3" y="49.6">VDDUSB</text>
<text x="55" y="57.2">NRST</text>
<text x="77.7" y="54.7">RF_OUT</text>
<text x="55" y="64.8">PA1</text>
<text x="55" y="62.3">PA0</text>
<text x="80.3" y="64.8">PB3</text>
<text x="80.3" y="62.3">PB2</text>
<text x="55" y="67.4">PA2</text>
<text x="55" y="69.9">PA3</text>
<text x="80.3" y="69.9">PB5</text>
<text x="80.3" y="67.4">PB4</text>
<text x="55" y="77.5">PA6</text>
<text x="55" y="75">PA5</text>
<text x="55" y="72.5">PA4</text>
<text x="80.3" y="77.5">PB8</text>
<text x="80.3" y="75">PB7</text>
<text x="80.3" y="72.5">PB6</text>
<text x="55" y="82.6">PA8</text>
<text x="55" y="80.1">PA7</text>
<text x="79.3" y="82.6">PB10</text>
<text x="80.3" y="80.1">PB9</text>
<text x="55" y="87.7">PA10</text>
<text x="55" y="85.2">PA9</text>
<text x="79.3" y="87.7">PB12</text>
<text x="79.3" y="85.2">PB11</text>
<text x="55" y="95.3">PA13</text>
<text x="55" y="92.8">PA12</text>
<text x="55" y="90.2">PA11</text>
<text x="79.3" y="90.2">PB13</text>
<text x="79.3" y="92.8">PB14</text>
<text x="79.3" y="95.3">PB15</text>
<text x="55" y="97.9">PA14</text>
<text x="55" y="100.4">PA15</text>
<text x="80.3" y="100.4">PD0</text>
<text x="55" y="105.5">PC0</text>
<text x="80.3" y="102.9">PD1</text>
<text x="80.3" y="105.5">PD2</text>
<text x="55" y="113.1">PC3</text>
<text x="55" y="110.6">PC2</text>
<text x="55" y="108">PC1</text>
<text x="80.3" y="108">PD3</text>
<text x="80.3" y="110.6">PD4</text>
<text x="80.3" y="113.1">PD5</text>
<text x="55" y="118.2">PC5</text>
<text x="55" y="115.6">PC4</text>
<text x="80.3" y="118.2">PD7</text>
<text x="80.3" y="115.6">PD6</text>
<text x="55" y="120.7">PC6</text>
<text x="55" y="123.3">PC7</text>
<text x="55" y="125.8">PC8</text>
<text x="79.3" y="125.8">PD10</text>
<text x="80.3" y="123.3">PD9</text>
<text x="80.3" y="120.7">PD8</text>
<text x="55" y="130.9">PC10</text>
<text x="55" y="128.3">PC9</text>
<text x="79.3" y="130.9">PD12</text>
<text x="79.3" y="128.3">PD11</text>
<text x="55" y="133.4">PC11</text>
<text x="55" y="136">PC12</text>
<text x="79.3" y="136">PD14</text>
<text x="79.3" y="133.4">PD13</text>
<text x="55" y="138.5">PC13</text>
<text x="55" y="143.6">PH0</text>
<text x="79.3" y="138.5">PD15</text>
<text x="80.4" y="143.6">PE0</text>
<text x="55" y="148.7">PH3-BOOT0</text>
<text x="55" y="146.1">PH1</text>
<text x="80.4" y="146.1">PE1</text>
<text x="80.4" y="148.7">PE2</text>
<text x="55" y="153.7">ANT_NC</text>
<text x="80.4" y="153.7">PE4</text>
<text x="80.4" y="151.2">PE3</text>
<text x="55" y="156.3">PB0</text>
<text x="55" y="158.8">PB1</text>
<text x="78.7" y="161.4">VSS_0</text>
<text x="78.7" y="163.9">VSS_1</text>
<text x="78.7" y="166.4">VSS_2</text>
<text x="78.7" y="169">VSS_3</text>
<text x="78.7" y="171.5">VSS_4</text>
<text x="78.7" y="174.1">VSS_5</text>
<text x="80.5" y="176.6">VSS</text>
</g>
<g font-size="1.1" fill="#0000c2">
<text x="136.8" y="32.1">0x6A</text>
<text x="144.8" y="32.1">0x6B</text>
<text x="100.3" y="55">ANT_IN and</text>
<text x="100.3" y="56.3">must</text>
<text x="103.9" y="56.3">be</text>
<text x="106" y="56.3">connected</text>
<text x="107.8" y="55">RF_OUT pins</text>
<text x="112.7" y="56.3">to</text>
<text x="114.6" y="56.3">GND</text>
<text x="139.1" y="56.3">Pull</text>
<text x="139.1" y="57.5">for</text>
<text x="141.5" y="57.5">I2C</text>
<text x="142.1" y="56.3">CS</text>
<text x="144.1" y="57.5">mode</text>
<text x="144.4" y="56.3">high</text>
<text x="23.5" y="60.1">NRST has</text>
<text x="23.5" y="61.3">internal</text>
<text x="28.7" y="61.3">pull-up</text>
<text x="92.1" y="83">This</text>
<text x="95.1" y="83">board</text>
<text x="99.2" y="83">contains</text>
<text x="104.8" y="83">three</text>
<text x="108.5" y="83">sensitive</text>
<text x="114.3" y="83">GPIOs</text>
<text x="92.1" y="84.2">PB10,</text>
<text x="96.2" y="84.2">PB11,</text>
<text x="100.4" y="84.2">PC5</text>
<text x="21" y="147.7">BOOT0</text>
<text x="21" y="149">internal</text>
<text x="25.4" y="147.7">has</text>
<text x="26.2" y="149">pull-down</text>
</g>
</svg>
